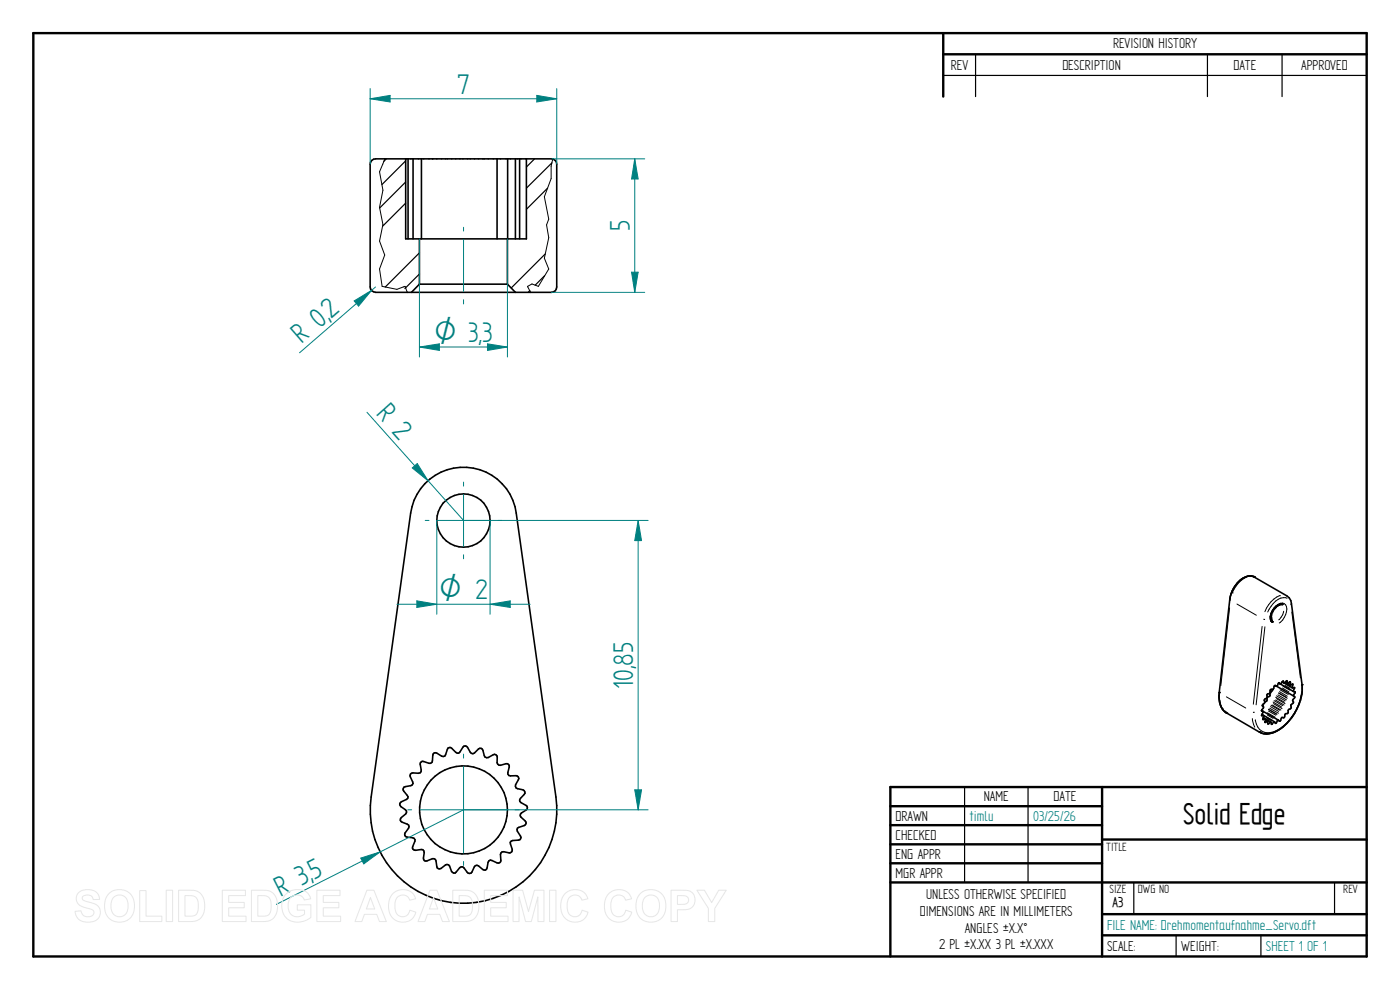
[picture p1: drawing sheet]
<svg xmlns="http://www.w3.org/2000/svg" width="297mm" height="210mm" viewBox="0 0 297 210" stroke-linecap="round" stroke-linejoin="round" font-family="sans-serif">
<g fill="none" stroke="#000" stroke-width=".51">
<path d="M7.1 7h282.8v195.9h-282.8zM200.1 7v13.5M200.1 11.5h89.8M188.9 171h44.9M188.9 175h44.9M188.9 179.1h44.9M233.8 167v35.9M233.8 178.1h56.1M289.9 167h-101v35.9M188.9 183.1h44.9M188.9 187.2h101M233.8 193.9h56.1"/>
<path d="M233.8 198.4h56.1"/>
</g>
<g fill="none" stroke="#000" stroke-width=".25">
<path d="M200.1 16h89.8M207 11.5v9M256.2 11.5v9M272 11.5v9M82 33.7l-.6 .5M86.1 38.6l-5.5 5.5M86.1 34.1l-5.1 5.1M113.4 33.7l-1.7 1.7M116.2 39.9l-4.5 4.5M117.1 34.5l-5.4 5.4M86.1 43.1l-4.9 4.9M89 58.1l-3.1 3.1"/>
<path d="M89 53.6l-7.3 7.3M115.5 58.5l-2 2M115.7 53.9l-7.2 7.2M112.4 61.6l-.3 .4M204.6 167v20.2M218.1 167v20.2M240.5 187.3v6.6M249.5 198.4v4.5M267.5 198.4v4.5M283.1 187.3v6.6"/>
</g>
<g fill="none" stroke="#000" stroke-width=".34">
<path d="M78.9 34l.8-.3h37.3a1.14 1.14 0 0 1 1.1 1.1v26.1a1.09 1.09 0 0 1-1.1 1.1h-37.3a1.16 1.16 0 0 1-1.2-1.1v-26.1zM86.1 33.7v17h25.6v-17M86.6 33.7v17M87.6 33.7v17M89.4 33.7v17M105.5 33.7v17M107.7 33.7v17M109.3 33.7v17M110.2 33.7v17M89 50.7v9.6M107.7 50.7v9.6M89 60.3h18.7"/>
<path d="M89 60.3l-1.7 1.7M107.7 60.3l1.6 1.7M90.1 102.6a11.3 11.3 0 0 1 11.7-3 11.3 11.3 0 0 1 7.7 9.2l8.4 60.3a19.8 19.8 0 0 1-19.6 22.5 19.8 19.8 0 0 1-19.6-22.5l8.4-60.3a11.1 11.1 0 0 1 3-6.2zM265.6 122.2a3.2 3.2 0 0 0-2.2 .7l-.9 .8-.8 1.1-.6 1.3-.2 1-2.3 21a4.1 4.1 0 0 0 1.2 2.8M265.7 122.3l7.3 4.1 .5 .4 .4 .6 2.3 17.8M269.5 130.8v.3M269.5 131.2v.1M269.6 130.6v.1M269.6 131.5v.1M269.7 130.3l-.1 .2M269.8 130l-.1 .2M269.9 129.7l-.1 .2"/>
<path d="M270.1 129.4l-.1 .2M270.3 129.1l-.2 .2M270.4 129l-.1 .1M270.5 128.9h-.1M270.7 128.7l-.1 .1M270.9 128.5l-.1 .1M271 128.4h.1M271.3 128.3h-.1M259.8 151l.4 .3M260.3 151.3l6.9 4M267.6 150.7l.3 .2M267.6 150.7l.4 .2"/>
<path d="M267.6 150.7l3.6 2.1M267.7 151.6l.4 .2M267.7 151.6l-.1 .2h.5l-.2 .8 .5-.1v.7l.5-.2M267.7 151.6l2.7 1.5M267.9 150.9l.1 .1-.3 .6M268 152.3l.4 .2M268 152.2l1.6 1M268.1 149.4l-.3 .3M268.5 152.7l.4 .3M268.8 148l-.6 .5 .2 .5-.6 .6 .3 .5-.5 .6M268.8 148l-.1 .7-.4 .1M269.3 147.2l.1 .4-.6 .4"/>
<path d="M269.5 146.9l-.3 .3-.4 .1v.7M269.9 146.3l-.1 .3-.3 .3M270.5 145.4l.3 .2M270.8 145.6l-.4-.1-.3 .7-.6 .1v.6M270.8 145.6l3.6 2.1M271.2 152.8l-.2 .1-.4 .6-.3-.4-.5 .6-.2-.5-.6 .4-.1-.6M271.2 144.9l.4 .2M271.7 145.1l2.7 1.6M272 144.7l.4 .2M272.5 144.9l-.3-.4-.5 .6-.4-.3-.3 .6-.2 .2M272.5 144.9l.5-.5 .1 .6M272.5 144.9l1.7 1"/>
<path d="M272.7 144.7l.4 .3M273.1 145l.6-.4v.7M273.2 145l.5 .3M273.7 145.3l.6-.2-.1 .8M274.2 145.9h.5l-.3 .7 .4 .2-.4 .6v.3M274.4 147.7l.3 .2-.5 .6 .2 .6-.5 .5v.6l-.6 .4-.1 .7-.5 .2-.3 .7h-.5l-.3 .8-.4-.2M276.2 145.2v2.1l-.6 2.1-.9 1.9-1.2 1.6a7.6 7.6 0 0 1-4.1 2.7l-1.3 .1-.8-.4M89.3 161.7l.3-.2 1.8 .4 .3-.2v-.3l.1-1.2a.54 .54 0 0 1 .9-.4l1 .6h.7l.5-1.4a.55 .55 0 0 1 .9-.3l.9 .9 .6 .2 .9-1.3a.57 .57 0 0 1 1 0l.6 1.1 .5 .3 1.2-1a.56 .56 0 0 1 .9 .3l.5 1.4 .7 .1 1-.6a.57 .57 0 0 1 .9 .5v1.2l.3 .5h.4l1.2-.3a.57 .57 0 0 1 .6 .7l-.3 1.2v.3l.2 .3h1.6a.57 .57 0 0 1 .5 .9l-.6 1.1 .1 .6 1.5 .5a.61 .61 0 0 1 .2 .9l-.8 .9-.1 .6 1.3 .9a.57 .57 0 0 1 0 .9l-1 .7-.2 .6 1 1.1a.58 .58 0 0 1-.2 .9l-1.4 .6v.7l.6 .9a.56 .56 0 0 1-.4 .9l-1.2 .1-.6 .4 .5 1.5a.61 .61 0 0 1-.7 .7l-1.5-.2-.3 .6 .1 1.2a.57 .57 0 0 1-.8 .5l-1.5-.5-.5 .4-.2 1.2-.3 .5-.6-.2-1.2-.8-.6 .3-.5 1.1a.6 .6 0 0 1-1 .1l-.9-1.2-.7 .2-.7 .9a.57 .57 0 0 1-1-.1l-.6-1.4h-.7l-.9 .7a.58 .58 0 0 1-.9-.4l-.2-1.2-.4-.4-1.5 .4a.53 .53 0 0 1-.6 0 .53 .53 0 0 1-.2-.6l.2-1.2-.3-.5-1.5 .1a.57 .57 0 0 1-.7-.8l.6-1.5-.6-.4-1.1-.1a.58 .58 0 0 1-.5-.9l.8-1v-.7l-1.4-.6a.55 .55 0 0 1-.2-1l1-.7 .1-.7-1.2-.9a.58 .58 0 0 1 .1-1l1.1-.5 .4-.6-1-1.2a.59 .59 0 0 1 .4-.9l1.2-.2 .4-.5-.6-1.4a.57 .57 0 0 1 .6-.8h1.2l.5-.3-.1-1.5z"/>
<circle cx="98.3" cy="110.4" r="5.6"/>
<circle cx="98.3" cy="171.8" r="9.3"/>
</g>
<g fill="none" stroke="#000" stroke-width=".21">
<path d="M81.7 33.7l-1.2 2.7 .7 3.9-.7 3.7 .7 3.6-.7 3.5 1.1 3-1.1 3 .6 3.6 3.1 .7 1.7-.7 .5 1.3M117.3 33.7l-.4 1.6v2.6l-1.4 3.8 .9 4.8-.4 1.2 .4 2.7-.9 4.4 .9 2.3-2.2 3.6-1.3-.5-1 .5 .7 1.3M260.9 128.9l-1.9 16.6M260.9 127.2l.1 .1M261.4 125.8h.1M262.4 128.1l4.1 2.4M264.5 122.4a6.2 6.2 0 0 0-3.1 3.4M267.8 132.9l-1.9 16.5M268.1 131.4h.2M268.4 133l-1.9 16.5M269.5 131a3.3 3.3 0 0 1 2.6-3.1 1.28 1.28 0 0 1 .8 1.9 4.1 4.1 0 0 1-1.5 2.4M271.4 126.4h.1"/>
<path d="M271.4 126.4a5.9 5.9 0 0 0-3 3.4M271.9 128.2h.1M272.3 129.7a2.68 2.68 0 0 1-1 1.8M273 126.9a2.58 2.58 0 0 0-2.9 1.1l-1.2 1.8M274 128.1l-.1 .2M274.1 129.8l1.8 14M258.7 146.9l.1 .2M258.8 148.5l.5 1.9M259.3 150.4h.1M260.2 147.8l4.1 2.4M265.7 152.4l.5 1.9M265.9 151.1h.2"/>
<path d="M267.6 150.8h.1M267.7 151.8h.1M267.7 150.8h.1M267.8 151.6l.1 .1M267.9 152.6l.1 .1M268.1 152.4h.1M268.4 153.1l.1 .1M268.6 152.8l.1 .1M268.6 152.1l1.3 .7M268.7 152.4l.8 .4M268.8 152.8l.3 .2M268.9 151.7l1.2 .7"/>
<path d="M268.9 151.2l1.6 .9M268.9 153.4l.3 .1M269.1 150.5l1.8 1M269.1 150.5l1.7 1M269.1 150.8l1.6 .9M269.4 150.2l1.8 1.1M269.5 149.9l1.8 1M269.7 149.6l1.8 1.1M269.8 153.5h.1M269.9 149.6l1.8 1M270.1 148.9l1.8 1.1M270.2 149.3l1.8 1"/>
<path d="M270.3 148.6l1.8 1.1M270.6 145.4h.1M270.6 145.5h.1M270.6 148.5l1.8 1.1M270.6 147.9l1.9 1.1M270.8 148.2l1.8 1.1M270.8 147.6l1.9 1.1M271.1 147.4l1.8 1.1M271.3 147l1.7 1M271.3 147.1l1.8 1M271.4 144.8v.1M271.4 144.9l.1 .1"/>
<path d="M271.4 146.7l1.7 1M271.6 146.3l1.7 1M272.1 146l1.3 .8M272.2 144.7l.1 .1M272.2 144.5h.1M272.2 145.6l1.4 .8M272.6 145.4l1 .6M272.9 144.7l.1 .1M273 144.4l.1 .1M273.1 145.1l.6 .4M273.4 145l.2 .1M273.6 144.7l.2 .1"/>
<path d="M274.1 145.2l.2 .1M274.4 145.9l.1 .1M276.1 147a10.9 10.9 0 0 1-5.7 8.2 2.79 2.79 0 0 1-4.1-2.5M276.2 145.2l-.1 .2"/>
</g>
<g fill="#000">
<circle cx="265.3" cy="122.2" r=".17"/>
<circle cx="265.7" cy="122.3" r=".17"/>
<circle cx="265.9" cy="122.3" r=".17"/>
<circle cx="266.1" cy="122.4" r=".17"/>
<circle cx="269.5" cy="131.4" r=".17"/>
<circle cx="269.5" cy="131.2" r=".17"/>
<circle cx="269.5" cy="131.1" r=".17"/>
<circle cx="269.5" cy="131" r=".17"/>
<circle cx="269.5" cy="130.8" r=".17"/>
<circle cx="269.6" cy="131.5" r=".17"/>
<circle cx="269.6" cy="131.4" r=".17"/>
<circle cx="269.6" cy="131.6" r=".17"/>
<circle cx="269.6" cy="130.6" r=".17"/>
<circle cx="269.6" cy="131.7" r=".17"/>
<circle cx="269.7" cy="130.3" r=".17"/>
<circle cx="269.7" cy="131.7" r=".17"/>
<circle cx="269.7" cy="131.8" r=".17"/>
<circle cx="269.7" cy="131.9" r=".17"/>
<circle cx="269.8" cy="131.9" r=".17"/>
<circle cx="269.8" cy="130" r=".17"/>
<circle cx="269.9" cy="129.7" r=".17"/>
<circle cx="270.1" cy="129.4" r=".17"/>
<circle cx="270.3" cy="129.1" r=".17"/>
<circle cx="270.4" cy="129" r=".17"/>
<circle cx="270.5" cy="128.9" r=".17"/>
<circle cx="270.6" cy="128.8" r=".17"/>
<circle cx="270.7" cy="128.7" r=".17"/>
<circle cx="270.8" cy="128.6" r=".17"/>
<circle cx="270.9" cy="128.5" r=".17"/>
<circle cx="271" cy="128.4" r=".17"/>
<circle cx="271.1" cy="128.4" r=".17"/>
<circle cx="271.2" cy="128.3" r=".17"/>
<circle cx="271.3" cy="128.3" r=".17"/>
<circle cx="271.4" cy="128.3" r=".17"/>
<circle cx="271.4" cy="128.2" r=".17"/>
<circle cx="271.5" cy="128.2" r=".17"/>
<circle cx="271.6" cy="128.2" r=".17"/>
<circle cx="271.7" cy="128.2" r=".17"/>
<circle cx="271.8" cy="128.2" r=".17"/>
<circle cx="271.9" cy="128.2" r=".17"/>
<circle cx="258.7" cy="146.9" r=".17"/>
<circle cx="259.8" cy="150.9" r=".17"/>
<circle cx="260" cy="151.1" r=".17"/>
<circle cx="260.2" cy="151.3" r=".17"/>
<circle cx="267.2" cy="155.3" r=".17"/>
<circle cx="269.3" cy="147.2" r=".17"/>
<circle cx="269.5" cy="146.9" r=".17"/>
<circle cx="269.9" cy="146.3" r=".17"/>
<circle cx="276.2" cy="145.2" r=".17"/>
</g>
<g fill="none" stroke="#008080" stroke-width=".21">
<path d="M117 33.7h19.8M134.7 33.7l.7 4.3h-1.4zM98.3 48.2v.8M98.3 50.8v11M98.3 63.6v.9M117 62h19.8M90.2 110.4h.8M92.8 110.4h11M98.3 102.3v.8M98.3 104.9v11M98.3 117.7v.8M105.6 110.4h.9"/>
<path d="M98.3 160v.8M86.5 171.8h.8M89.2 171.8h18.3M98.3 162.6v18.3M109.3 171.8h.9M98.3 182.8v.8"/>
</g>
<path d="M134.7 33.7l.7 4.3h-1.4z" fill="#008080"/>
<path d="M134 57.7h1.4l-.7 4.3z" fill="none" stroke="#008080" stroke-width=".21"/>
<path d="M134 57.7h1.4l-.7 4.3z" fill="#008080"/>
<path d="M78.5 18.8v16M118.1 18.8v16M78.5 21l4.3-.8v1.4zM134.7 33.7v28.3" fill="none" stroke="#008080" stroke-width=".21"/>
<path d="M78.5 21l4.3-.8v1.4z" fill="#008080"/>
<path d="M113.9 20.2l4.2 .8-4.2 .6z" fill="none" stroke="#008080" stroke-width=".21"/>
<path d="M113.9 20.2l4.2 .8-4.2 .6z" fill="#008080"/>
<path d="M78.5 21h39.6M98.3 110.4h39.2M135.4 110.4l.7 4.3h-1.4zM98.3 171.8h39.2" fill="none" stroke="#008080" stroke-width=".21"/>
<path d="M135.4 110.4l.7 4.3h-1.4z" fill="#008080"/>
<path d="M134.7 167.6h1.4l-.7 4.2z" fill="none" stroke="#008080" stroke-width=".21"/>
<path d="M134.7 167.6h1.4l-.7 4.2z" fill="#008080"/>
<path d="M89 50.7v25M107.7 50.7v25M103.4 72.9l4.3 .7-4.3 .7zM135.4 110.4v61.4" fill="none" stroke="#008080" stroke-width=".21"/>
<path d="M103.4 72.9l4.3 .7-4.3 .7z" fill="#008080"/>
<path d="M89 73.6l4.2-.7v1.4z" fill="none" stroke="#008080" stroke-width=".21"/>
<path d="M89 73.6l4.2-.7v1.4z" fill="#008080"/>
<path d="M89 73.6h18.7M92.7 110.4v19.9M104 110.4v19.9M104 128.2l4.2-.7v1.4z" fill="none" stroke="#008080" stroke-width=".21"/>
<path d="M104 128.2l4.2-.7v1.4z" fill="#008080"/>
<path d="M88.4 127.5l4.3 .7-4.3 .7z" fill="none" stroke="#008080" stroke-width=".21"/>
<path d="M88.4 127.5l4.3 .7-4.3 .7z" fill="#008080"/>
<path d="M77.9 87.5l20.4 22.9M87.5 99.3l1-1 2.3 3.7zM84.2 128.2h28.3" fill="none" stroke="#008080" stroke-width=".21"/>
<path d="M87.5 99.3l1-1 2.3 3.7z" fill="#008080"/>
<path d="M98.3 171.8l-39.7 20.1M76.5 182l4.1-1.3-3.4 2.6z" fill="none" stroke="#008080" stroke-width=".21"/>
<path d="M76.5 182l4.1-1.3-3.4 2.6z" fill="#008080"/>
<path d="M75.1 63.8l3.7-2.2-2.7 3.3zM79.7 60.9l-16.2 13.9" fill="none" stroke="#008080" stroke-width=".21"/>
<path d="M75.1 63.8l3.7-2.2-2.7 3.3z" fill="#008080"/>
<g fill="none" stroke="#e6e6e6" stroke-width=".21">
<path d="M16.6 189.4a3.1 3.1 0 0 1 4.1 .2l.4 1.2h-1.3a1.26 1.26 0 0 0-1.1-.9 1.26 1.26 0 0 0-1.3 .6l.2 .4 .8 .4a3.8 3.8 0 0 1 2.6 1.2 2.14 2.14 0 0 1-.2 2.3 2.14 2.14 0 0 1-2.2 .8 2.4 2.4 0 0 1-2.7-2.3l1.3-.1a1.43 1.43 0 0 0 1.2 1.3 1.43 1.43 0 0 0 1.5-.9 1.27 1.27 0 0 0-1.3-.9 2.44 2.44 0 0 1-2.4-2.1l.1-.7zM23.1 189.6a3.3 3.3 0 0 1 3.9-.5 3.3 3.3 0 0 1 1.5 3.6 3.2 3.2 0 0 1-3.7 2.9 3.2 3.2 0 0 1-2.6-3.9l.3-1.2zM24 190.4a1.85 1.85 0 0 1 2.3-.3 1.85 1.85 0 0 1 .9 2.1 1.85 1.85 0 0 1-.9 2 1.85 1.85 0 0 1-2.2-.3 3.2 3.2 0 0 1-.1-3.5zM29.6 188.9h1.4v5.5h3.3v1.1h-4.7zM35.3 188.8h1.3v6.7h-1.3zM37.9 188.8h2.4a2.84 2.84 0 0 1 3.1 3.4 2.79 2.79 0 0 1-3 3.3h-2.5zM39.2 190a2.79 2.79 0 0 1 2.5 .5 3.4 3.4 0 0 1-.3 3.6l-.5 .2-1.7 .1zM47.2 188.8h4.9v1.2h-3.6v1.4h3.3v1.2h-3.3v1.8h3.7v1.1h-5zM53.3 188.8h2.5a2.84 2.84 0 0 1 3.1 3.4 2.79 2.79 0 0 1-3 3.3h-2.6zM54.7 190a2.79 2.79 0 0 1 2.5 .5 3.4 3.4 0 0 1-.3 3.6l-.6 .2-1.6 .1zM60.6 189.7a3.4 3.4 0 0 1 5 .2l.3 .8-1.3 .2a1.82 1.82 0 0 0-2.3-.9 1.82 1.82 0 0 0-1.2 2.1 2.05 2.05 0 0 0 1.1 2.2 2.05 2.05 0 0 0 2.4-.4v-.8h-1.5v-1.2h2.9v2.7a3.9 3.9 0 0 1-5.6-.3 4 4 0 0 1 .2-4.6zM67.2 188.8h4.9v1.2h-3.5v1.4h3.3v1.2h-3.3v1.8h3.7v1.1h-5.1z"/>
<path d="M77.8 188.8h1.5l2.7 6.7h-1.5l-.6-1.5h-2.6l-.5 1.5h-1.5zM78.6 190.4l.9 2.4h-1.8zM83.3 189.6a2.88 2.88 0 0 1 4.9 1.1l-1.3 .3a1.6 1.6 0 0 0-1.9-1.1 1.6 1.6 0 0 0-1.2 1.8 2.26 2.26 0 0 0 1.3 2.7 1.52 1.52 0 0 0 1.9-1.3l1.2 .4a2.98 2.98 0 0 1-3.5 2.1 2.98 2.98 0 0 1-2.3-3.4l.2-1.4zM91.2 188.8h1.5l2.6 6.7h-1.4l-.6-1.5h-2.6l-.6 1.5h-1.4zM92 190.4l.9 2.4h-1.8zM96.1 188.8h2.4a2.84 2.84 0 0 1 3.1 3.4 2.79 2.79 0 0 1-3 3.3h-2.5zM97.4 190a2.79 2.79 0 0 1 2.5 .5 3.4 3.4 0 0 1-.3 3.6l-.6 .2-1.6 .1zM102.7 188.8h5v1.2h-3.6v1.4h3.3v1.2h-3.3v1.8h3.7v1.1h-5.1zM108.8 188.8h2.1l1.2 4.6 1.3-4.6h2v6.7h-1.3v-5.2l-1.4 5.2h-1.2l-1.4-5.2v5.2h-1.3zM116.6 188.8h1.3v6.7h-1.3zM119.8 189.6a2.88 2.88 0 0 1 4.9 1.1l-1.3 .3a1.6 1.6 0 0 0-1.8-1.1 1.6 1.6 0 0 0-1.3 1.8 2.26 2.26 0 0 0 1.3 2.7 1.52 1.52 0 0 0 1.9-1.3l1.3 .4a2.98 2.98 0 0 1-3.5 2.1 2.98 2.98 0 0 1-2.3-3.4l.2-1.4zM129.1 189.6a2.88 2.88 0 0 1 4.9 1.1l-1.3 .3a1.6 1.6 0 0 0-1.9-1.1 1.6 1.6 0 0 0-1.2 1.8 2.26 2.26 0 0 0 1.3 2.7 1.52 1.52 0 0 0 1.9-1.3l1.2 .4a2.98 2.98 0 0 1-3.5 2.1 2.98 2.98 0 0 1-2.3-3.4l.2-1.4z"/>
<path d="M135.8 189.6a3.3 3.3 0 0 1 3.9-.5 3.3 3.3 0 0 1 1.5 3.6 3.2 3.2 0 0 1-3.6 2.9 3.2 3.2 0 0 1-2.7-3.9l.3-1.2zM136.8 190.4a1.85 1.85 0 0 1 2.2-.3 1.85 1.85 0 0 1 .9 2.1 1.85 1.85 0 0 1-.9 2 1.85 1.85 0 0 1-2.2-.3 3.2 3.2 0 0 1 0-3.5zM142.4 188.8h2.1a2.48 2.48 0 0 1 2.7 1.1 2.12 2.12 0 0 1-.1 2.2 2.12 2.12 0 0 1-2.1 .9h-1.3v2.5h-1.3zM143.7 190h.7a1.26 1.26 0 0 1 1.7 .9 1.17 1.17 0 0 1-1.6 1h-.8zM147.8 188.8h1.6l1.6 2.7 1.5-2.7h1.6l-2.5 3.9v2.8h-1.3v-2.8z"/>
</g>
<text font-size="7.1" x="251" y="174.8">Solid Edge</text>
<g font-size="6.8" fill="#008080">
<text x="97" y="19.9">7</text>
<text x="133.6" y="49.1" transform="rotate(-90 133.6 49.1)">5</text>
<text x="70.3" y="67.6" transform="rotate(-41 70.3 67.6)">2</text>
<text x="64" y="73.1" transform="rotate(-41 64 73.1)">R 0,</text>
<text x="79.6" y="87.9" transform="rotate(48 79.6 87.9)">R 2</text>
<text x="134.3" y="146.2" transform="rotate(-90 134.3 146.2)">10,85</text>
<text x="59.5" y="190.2" transform="rotate(-27 59.5 190.2)">R 3,</text>
<text x="66.7" y="186.6" transform="rotate(-27 66.7 186.6)">5</text>
</g>
<g font-size="6.6" fill="#008080">
<text x="92.1" y="72.6">O 3,3</text>
<text x="93.2" y="127.1">O 2</text>
</g>
<g font-size="3.4">
<text x="236.1" y="10.3">REVISION HISTORY</text>
<text x="201.7" y="14.8">REV</text>
<text x="225.4" y="14.8">DESCRIPTION</text>
<text x="261.7" y="14.8">DATE</text>
<text x="276" y="14.8">APPROVED</text>
<text x="208.7" y="170">NAME</text>
<text x="223.5" y="170">DATE</text>
<text x="190" y="174.1">DRAWN</text>
<text x="190" y="178.1">CHECKED</text>
<text x="190" y="182.2">ENG APPR</text>
<text x="190" y="186.2">MGR APPR</text>
<text x="196.5" y="190.8">UNLESS OTHERWISE SPECIFIED</text>
<text x="195.1" y="194.3">DIMENSIONS ARE IN MILLIMETERS</text>
<text x="204.7" y="197.8">ANGLES ±X.X°</text>
<text x="236" y="192.5">A3</text>
<text x="199.2" y="201.4">2 PL ±X.XX 3 PL ±X.XXX</text>
<text x="234.9" y="201.7">SCALE:</text>
<text x="250.6" y="201.7">WEIGHT:</text>
</g>
<g font-size="3.4" fill="#008080">
<text x="205.7" y="174.1">timlu</text>
<text x="219.2" y="174.1">03/25/26</text>
<text x="234.9" y="197.2">FILE NAME: Drehmomentaufnahme_Servo.dft</text>
<text x="268.6" y="201.7">SHEET 1 OF 1</text>
</g>
<g font-size="2.9">
<text x="234.7" y="180.4">TITLE</text>
<text x="235.4" y="189.5">SIZE</text>
<text x="241.4" y="189.5">DWG NO</text>
<text x="285" y="189.5">REV</text>
</g>
</svg>
